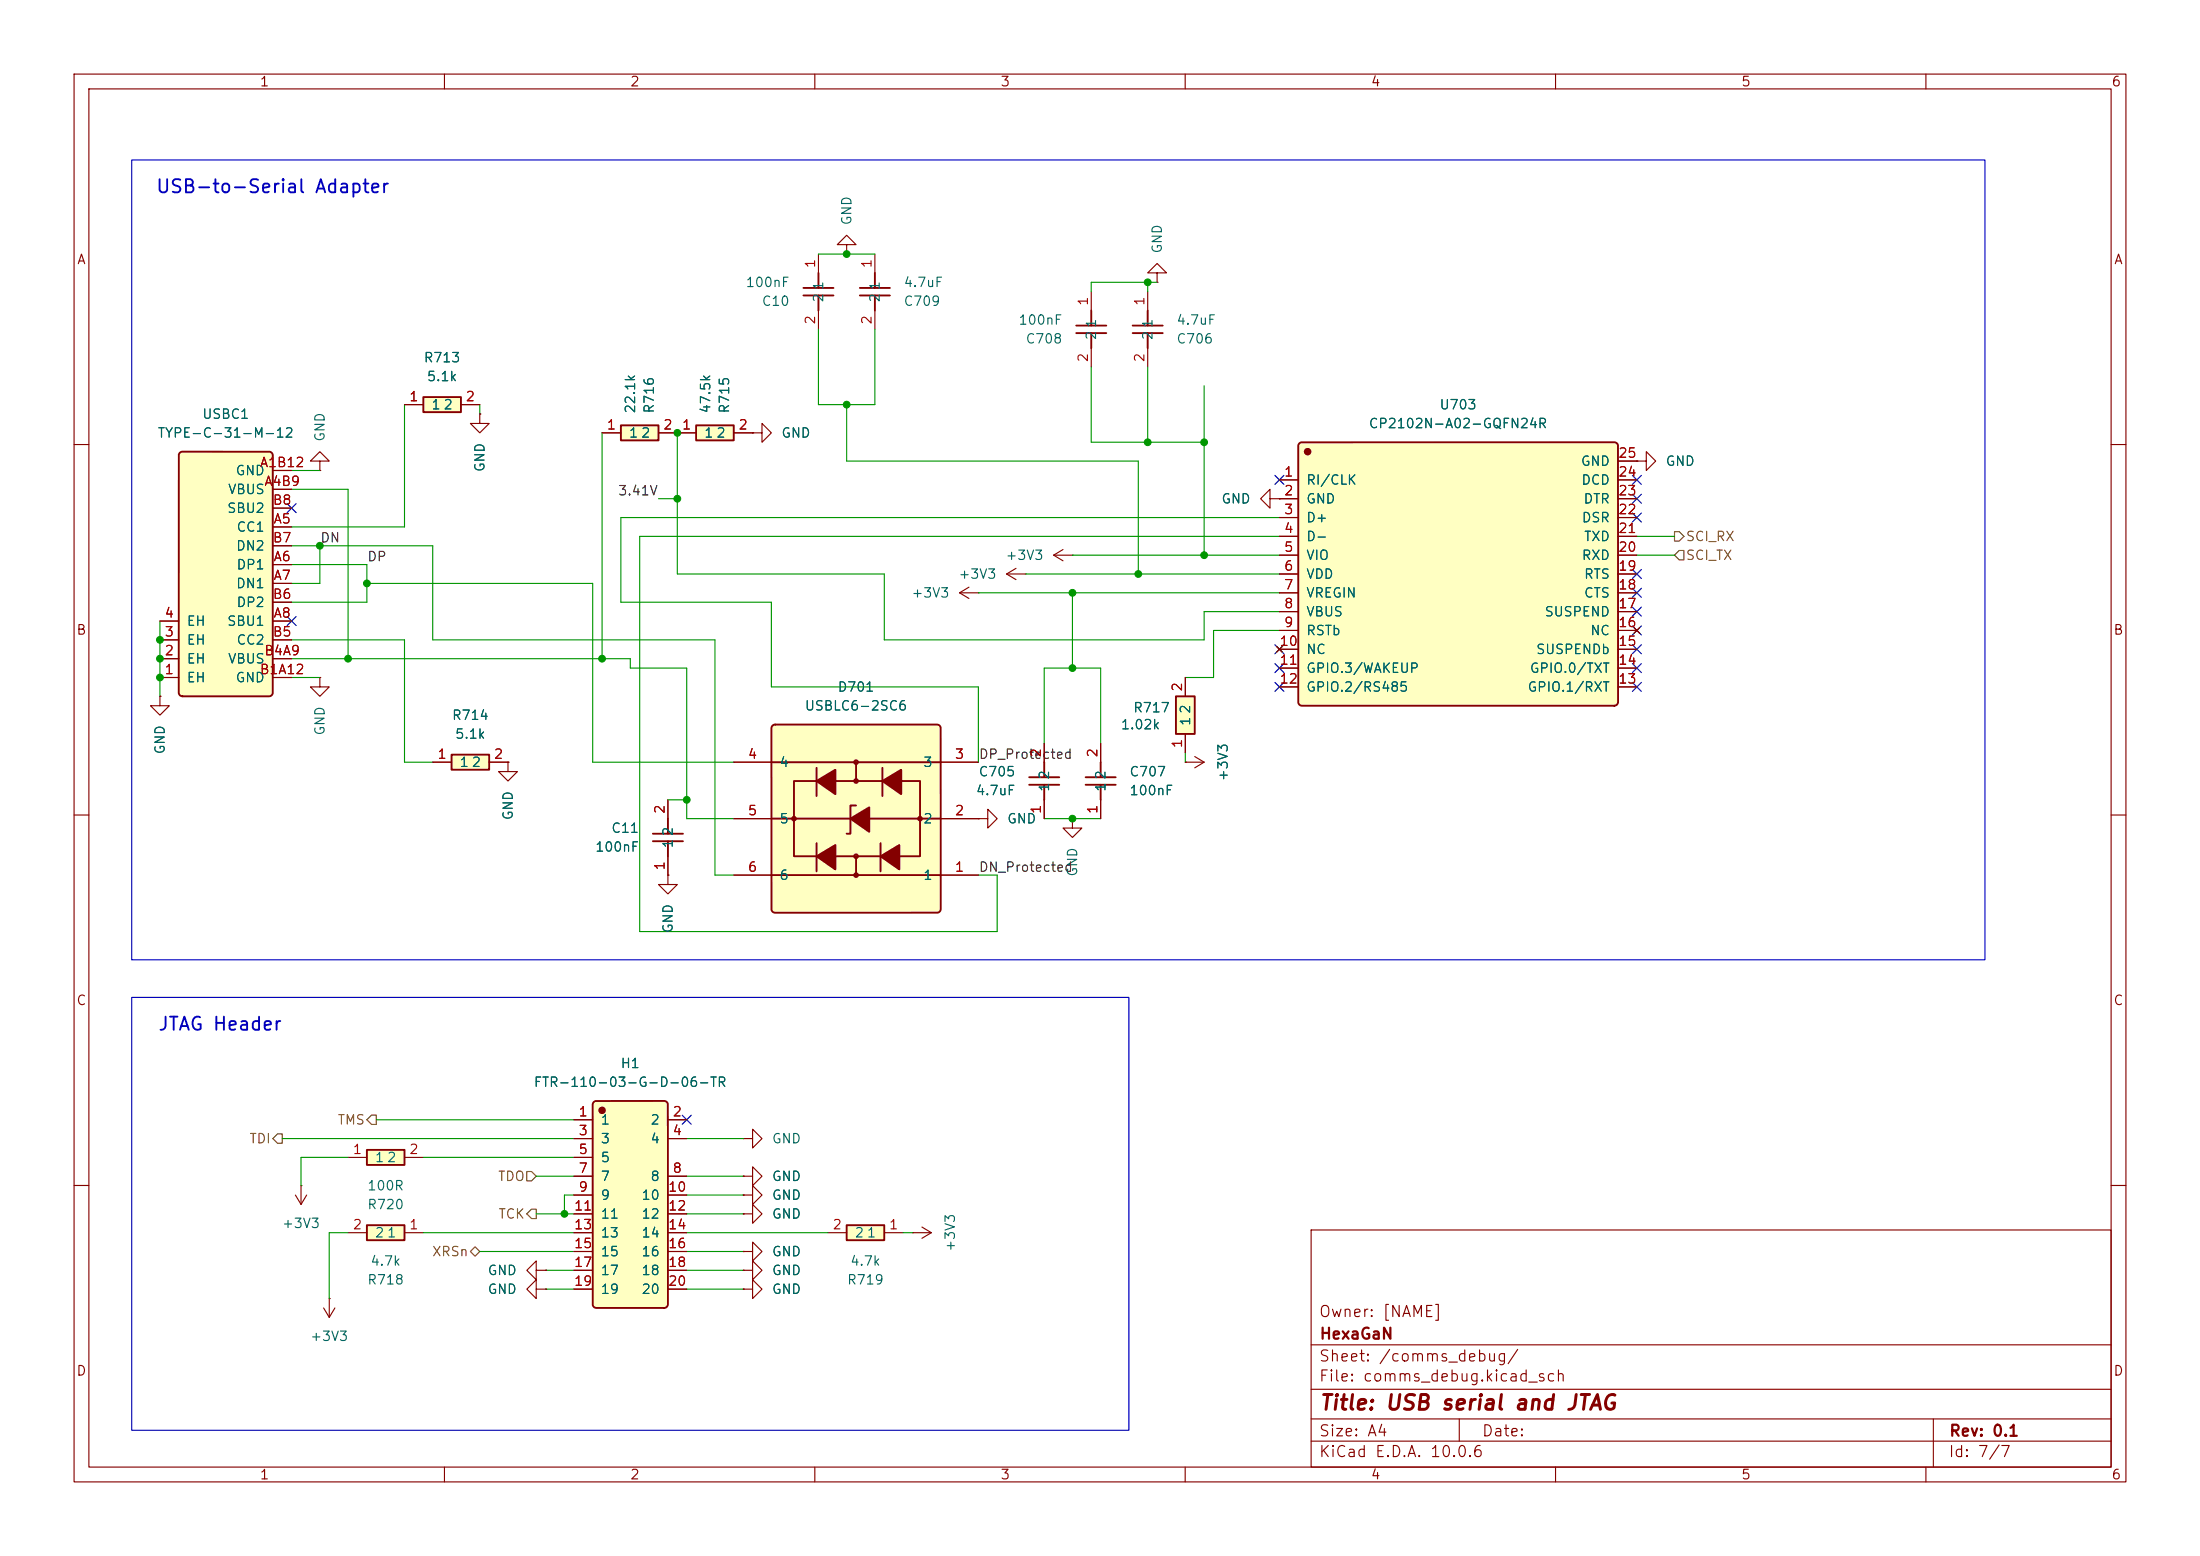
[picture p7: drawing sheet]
<svg xmlns="http://www.w3.org/2000/svg" width="297mm" height="210mm" viewBox="0 0 297 210" stroke-linecap="round" stroke-linejoin="round" font-family="sans-serif">
<g fill="none" stroke="#840000" stroke-width=".15">
<path d="M10 10h277v190h-277zM12 12h273v186h-273zM60 10v2M110 10v2M160 10v2M210 10v2M260 10v2M118.1 34.3v2.5M118.1 41.9v2.6M10 60h2M285 60h2M10 110h2"/>
<path d="M285 110h2M10 160h2M177 166h108v32h-108zM285 160h2M60 198v2M110 198v2M160 198v2M177 194.5h108M177 191.5h108M177 187.5h108M177 181.5h108M197 191.5v3"/>
<path d="M210 198v2M260 198v2M261 191.5v6.5"/>
</g>
<path d="M116.1 38.9h4M116.1 39.9h4M118.1 36.8v2.1M118.1 39.9v2" fill="none" stroke="#840000" stroke-width=".25"/>
<path d="M83.8 57.4h5.1v2h-5.1z" fill="#ffffc2"/>
<path d="M108.5 38.9h4M108.5 39.9h4M110.5 36.8v2.1M110.5 39.9v2M83.8 57.4h5.1v2h-5.1z" fill="none" stroke="#840000" stroke-width=".25"/>
<path d="M110.5 34.3v2.5M114.3 33h1.3l-1.3-1.2-1.3 1.2h1.3v1.3M114.3 34.3h.1M81.3 58.4h2.5M88.9 58.4h2.5M110.5 41.9v2.6M100.3 161.3h1.3v1.3l1.3-1.3-1.3-1.3v1.3M100.3 161.3h.1" fill="none" stroke="#840000" stroke-width=".15"/>
<path d="M158.7 94h2.6v5.1h-2.6z" fill="#ffffc2"/>
<path d="M158.7 94h2.6v5.1h-2.6z" fill="none" stroke="#840000" stroke-width=".25"/>
<path d="M160 91.4v2.6M160 99.1v2.5" fill="none" stroke="#840000" stroke-width=".15"/>
<path d="M175.4 59.8l.3-.1h42.2l.3 .1 .2 .3v34.6a.51 .51 0 0 1-.5 .6h-42.1l-.4-.2-.1-.3v-34.6z" fill="#ffffc2"/>
<circle cx="176.5" cy="61" r=".38" fill="#840000" stroke="#840000" stroke-width=".25"/>
<path d="M175.4 59.8l.3-.1h42.2l.3 .1 .2 .3v34.6a.51 .51 0 0 1-.5 .6h-42.1l-.4-.2-.1-.3v-34.6zM88.1 113.5h4.1M88.1 112.5h4.1M90.2 110.5v2M90.2 113.5v2.1" fill="none" stroke="#840000" stroke-width=".25"/>
<g fill="none" stroke="#840000" stroke-width=".15">
<path d="M156.2 36.8h1.3l-1.3-1.2-1.3 1.2h1.3v1.3M156.2 38.1h.1M172.7 64.8h2.6M172.7 67.3h2.6M172.7 69.9h2.6M172.7 72.4h2.6M172.7 74.9h2.6M172.7 77.5h2.6M218.4 64.8h2.6M218.4 67.3h2.6M218.4 69.9h2.6M218.4 72.4h2.6"/>
<path d="M218.4 74.9h2.6M218.4 77.5h2.6M218.4 62.2h2.6M172.3 87.2l.8 .8M172.7 80h2.6M172.7 82.6h2.6M172.7 85.1h2.6M172.7 87.6h2.6M172.7 90.2h2.6M172.7 92.7h2.6M173.1 87.2l-.8 .8M218.4 80h2.6"/>
<path d="M218.4 82.6h2.6M218.4 85.1h2.6M218.4 87.6h2.6M218.4 90.2h2.6M218.4 92.7h2.6M220.6 84.7l.8 .8M221.4 84.7l-.8 .8M90.2 118.1v1.3h1.2l-1.2 1.3-1.3-1.3h1.3M90.2 118.1h.1M90.2 108v2.5M90.2 115.6v2.5M132.1 110.5h1.2v-1.3l1.3 1.3-1.3 1.3v-1.3"/>
<path d="M132.1 110.5h.1M144.8 110.5v1.3h1.2l-1.2 1.2-1.3-1.2h1.3M144.8 110.5h.1M160 102.9h.1M160 102.9h2.6M161.3 102.1l1.3 .8M162.6 102.9l-1.3 .7M100.3 153.7h1.3v1.2l1.3-1.2-1.3-1.3v1.3M100.3 153.7h.1M43.7 176.5l.7 1.3M44.4 175.3h.1M44.4 175.3v2.5"/>
<path d="M45.2 176.5l-.8 1.3M72.4 174v-1.3l-1.3 1.3 1.3 1.3v-1.3h1.3M72.4 171.5v-1.3l-1.3 1.3 1.3 1.2v-1.2h1.3M73.7 174h.1M73.7 171.5h.1M100.3 163.8h1.3v1.3l1.3-1.3-1.3-1.2v1.2M100.3 163.8h.1M100.3 174h1.3v1.3l1.3-1.3-1.3-1.3v1.3M100.3 174h.1M123.2 166.4h.1M123.2 166.4h2.5M124.5 165.6l1.2 .8"/>
<path d="M125.7 166.4l-1.2 .7"/>
</g>
<path d="M114.3 165.4h5.1v2h-5.1z" fill="#ffffc2"/>
<path d="M114.3 165.4h5.1v2h-5.1z" fill="none" stroke="#840000" stroke-width=".25"/>
<path d="M100.3 168.9h1.3v1.3l1.3-1.3-1.3-1.3v1.3M100.3 168.9h.1M111.8 166.4h2.5M119.4 166.4h2.5" fill="none" stroke="#840000" stroke-width=".15"/>
<path d="M49.5 165.4h5.1v2h-5.1z" fill="#ffffc2"/>
<path d="M49.5 165.4h5.1v2h-5.1z" fill="none" stroke="#840000" stroke-width=".25"/>
<path d="M100.3 158.8h1.3v1.2l1.3-1.2-1.3-1.3v1.3M100.3 158.8h.1M39.9 161.3l.7 1.3M40.6 160h.1M40.6 160v2.6M41.4 161.3l-.8 1.3M47 166.4h2.5M54.6 166.4h2.5M100.3 171.5h1.3v1.2l1.3-1.2-1.3-1.3v1.3M100.3 171.5h.1" fill="none" stroke="#840000" stroke-width=".15"/>
<path d="M80.2 148.7l.2-.1h9.3l.2 .1 .2 .2 .1 27.1a.51 .51 0 0 1-.5 .5h-9.2l-.3-.1-.2-.2v-27.1z" fill="#ffffc2"/>
<circle cx="81.3" cy="149.9" r=".38" fill="#840000" stroke="#840000" stroke-width=".25"/>
<path d="M80.2 148.7l.2-.1h9.3l.2 .1 .2 .2 .1 27.1a.51 .51 0 0 1-.5 .5h-9.2l-.3-.1-.2-.2v-27.1z" fill="none" stroke="#840000" stroke-width=".25"/>
<g fill="none" stroke="#840000" stroke-width=".15">
<path d="M64.8 55.9v1.3h-1.3l1.3 1.2 1.2-1.2h-1.2M64.8 55.9h.1M21.6 94v1.3h-1.3l1.3 1.2 1.3-1.2h-1.3M21.6 94h.1M77.5 151.1h2.5M77.5 153.7h2.5M77.5 156.2h2.5M77.5 158.8h2.5M90.2 151.1h2.5M90.2 153.7h2.5M90.2 158.8h2.5M77.5 161.3h2.5"/>
<path d="M77.5 163.8h2.5M77.5 166.4h2.5M77.5 168.9h2.5M77.5 171.5h2.5M77.5 174h2.5M90.2 161.3h2.5M90.2 163.8h2.5M90.2 166.4h2.5M90.2 168.9h2.5M90.2 171.5h2.5M90.2 174h2.5"/>
</g>
<path d="M57.1 53.6h5.1v2h-5.1z" fill="#ffffc2"/>
<path d="M57.1 53.6h5.1v2h-5.1z" fill="none" stroke="#840000" stroke-width=".25"/>
<path d="M54.6 54.6h2.5M62.2 54.6h2.6M43.2 62.2h1.2l-1.2-1.2-1.3 1.2h1.3v1.3M43.2 63.5h.1" fill="none" stroke="#840000" stroke-width=".15"/>
<path d="M24.3 61.1l.3-.1h11.8l.3 .1 .1 .4v32.2l-.2 .2-.3 .1h-11.7a.51 .51 0 0 1-.5-.5v-32.1z" fill="#ffffc2"/>
<path d="M24.3 61.1l.3-.1h11.8l.3 .1 .1 .4v32.2l-.2 .2-.3 .1h-11.7a.51 .51 0 0 1-.5-.5v-32.1z" fill="none" stroke="#840000" stroke-width=".25"/>
<g fill="none" stroke="#840000" stroke-width=".15">
<path d="M36.8 63.5h2.6M36.8 66h2.6M36.8 71.1h2.6M36.8 76.2h2.6M36.8 78.7h2.6M36.8 73.7h2.6M36.8 68.6h2.6M21.6 91.4h2.5M21.6 88.9h2.5M21.6 86.4h2.5M21.6 83.8h2.5M36.8 91.4h2.6"/>
<path d="M36.8 88.9h2.6M36.8 86.4h2.6M36.8 83.8h2.6M36.8 81.3h2.6"/>
</g>
<path d="M104.3 97.9l.3-.1h21.9l.4 .1 .1 .3v24.5l-.1 .3-.3 .2h-22l-.3-.2-.2-.2v-24.5z" fill="#ffffc2"/>
<g fill="none" stroke="#840000" stroke-width=".25">
<path d="M104.3 97.9l.3-.1h21.9l.4 .1 .1 .3v24.5l-.1 .3-.3 .2h-22l-.3-.2-.2-.2v-24.5zM104.1 118.1h22.9M104.1 110.5h22.9M104.1 102.9h22.9M107.2 105.4h17v10.2h-17zM110.2 113.8v3.8M110.2 103.6v3.8M115.6 108.7h-.8v3.8h-.5M115.6 102.9v2.5M115.6 115.6v2.5M118.9 113.8v3.8M119.1 103.6v3.8"/>
<path d="M138.9 105.9h4.1M138.9 104.9h4.1M141 102.9v2M141 105.9v2.1M146.6 105.9h4M146.6 104.9h4M148.6 102.9v2M148.6 105.9v2.1"/>
<circle cx="107.2" cy="110.5" r=".25"/>
<circle cx="115.6" cy="115.6" r=".25"/>
<circle cx="115.6" cy="105.4" r=".25"/>
<circle cx="115.6" cy="102.9" r=".25"/>
<circle cx="115.6" cy="118.1" r=".25"/>
<circle cx="124.2" cy="110.5" r=".25"/>
</g>
<g fill="#840000" stroke="#840000" stroke-width=".25">
<path d="M119.1 105.4l2.6-1.5v3.3z"/>
<path d="M118.9 115.6l2.5-1.6v3.3z"/>
<path d="M114.8 110.5l2.5-1.5v3.3z"/>
<path d="M110.2 115.6l2.6-1.6v3.3z"/>
<path d="M110.2 105.4l2.6-1.5v3.3z"/>
</g>
<path d="M99.1 118.1h5M99.1 110.5h5M99.1 102.9h5M127 118.1h5.1M127 110.5h5.1M127 102.9h5.1M141 100.3v2.6M141 108v2.5M148.6 100.3v2.6M148.6 108v2.5" fill="none" stroke="#840000" stroke-width=".15"/>
<path d="M49.5 155.2h5.1v2h-5.1z" fill="#ffffc2"/>
<path d="M49.5 155.2h5.1v2h-5.1z" fill="none" stroke="#840000" stroke-width=".25"/>
<path d="M47 156.2h2.5M54.6 156.2h2.5" fill="none" stroke="#840000" stroke-width=".15"/>
<path d="M61 101.9h5v2h-5z" fill="#ffffc2"/>
<path d="M61 101.9h5v2h-5z" fill="none" stroke="#840000" stroke-width=".25"/>
<g fill="none" stroke="#840000" stroke-width=".15">
<path d="M101.6 58.4h1.3v-1.2l1.2 1.2-1.2 1.3v-1.3M101.6 58.4h.1M135.9 77.5l1.3 .7M135.9 77.5h2.5M137.2 76.7l-1.3 .8M138.4 77.5h.1M142.2 74.9l1.3 .8M142.2 74.9h2.6M143.5 74.2l-1.3 .7M144.8 74.9h.1M171.4 67.3v-1.3l-1.2 1.3 1.2 1.3v-1.3h1.3M172.7 67.3h.1"/>
<path d="M221 62.2h1.2v-1.2l1.3 1.2-1.3 1.3v-1.3M221 62.2h.1M43.2 91.4v1.3h-1.3l1.3 1.3 1.2-1.3h-1.2M43.2 91.4h.1M58.4 102.9h2.6M66 102.9h2.6M68.6 102.9v1.2h-1.3l1.3 1.3 1.2-1.3h-1.2M68.6 102.9h.1"/>
</g>
<path d="M94 57.4h5.1v2h-5.1z" fill="#ffffc2"/>
<path d="M94 57.4h5.1v2h-5.1zM145.3 43.9h4.1M145.3 45h4.1M147.3 41.9v2M147.3 45v2M152.9 43.9h4.1M152.9 45h4.1M154.9 41.9v2M154.9 45v2" fill="none" stroke="#840000" stroke-width=".25"/>
<g fill="none" stroke="#840000" stroke-width=".15">
<path d="M147.3 39.4v2.5M154.9 39.4v2.5M54.6 54.6h2.5M62.2 54.6h2.6M64.8 55.9h.1M81.3 58.4h2.5M88.9 58.4h5.1M99.1 58.4h2.5M101.6 58.4h.1M147.3 47v2.5M154.9 47v2.5M36.8 63.5h2.6"/>
<path d="M36.8 66h2.6M36.8 71.1h2.6M36.8 76.2h2.6M36.8 78.7h2.6M36.8 73.7h2.6M36.8 68.6h2.6M130.8 79.2l-1.3 .8M172.7 67.3h.1M172.7 64.8h2.6M172.7 67.3h2.6M172.7 69.9h2.6M172.7 72.4h2.6"/>
<path d="M172.7 74.9h2.6M172.7 77.5h2.6M218.4 64.8h2.6M218.4 67.3h2.6M218.4 69.9h2.6M218.4 72.4h2.6M218.4 74.9h2.6M218.4 77.5h2.6M218.4 62.2h2.6M221 62.2h.1M21.6 94h.1M21.6 91.4h2.5"/>
<path d="M21.6 88.9h2.5M21.6 86.4h2.5M21.6 83.8h2.5M36.8 91.4h2.6M36.8 88.9h2.6M36.8 86.4h2.6M36.8 83.8h2.6M36.8 81.3h2.6M129.5 80l1.3 .8M129.5 80h2.6M132.1 80h.1M160 91.4v2.6"/>
<path d="M160 99.1v2.5M172.3 87.2l.8 .8M172.7 80h2.6M172.7 82.6h2.6M172.7 85.1h2.6M172.7 87.6h2.6M172.7 90.2h2.6M172.7 92.7h2.6M173.1 87.2l-.8 .8M218.4 80h2.6M218.4 82.6h2.6M218.4 85.1h2.6"/>
<path d="M218.4 87.6h2.6M218.4 90.2h2.6M218.4 92.7h2.6M220.6 84.7l.8 .8M221.4 84.7l-.8 .8M58.4 102.9h2.6M66 102.9h2.6M68.6 102.9h.1M90.2 118.1h.1M90.2 108v2.5M90.2 115.6v2.5M99.1 118.1h5"/>
<path d="M99.1 110.5h5M99.1 102.9h5M127 118.1h5.1M127 110.5h5.1M127 102.9h5.1M132.1 110.5h.1M141 100.3v2.6M141 108v2.5M148.6 100.3v2.6M148.6 108v2.5M160 102.9h.1M77.5 151.1h2.5"/>
<path d="M77.5 153.7h2.5M77.5 156.2h2.5M77.5 158.8h2.5M90.2 151.1h2.5M90.2 153.7h2.5M90.2 158.8h2.5M100.3 158.8h.1M73.7 174h.1M73.7 171.5h.1M77.5 161.3h2.5M77.5 163.8h2.5M77.5 166.4h2.5"/>
<path d="M77.5 168.9h2.5M77.5 171.5h2.5M77.5 174h2.5M90.2 161.3h2.5M90.2 163.8h2.5M90.2 166.4h2.5M90.2 168.9h2.5M90.2 171.5h2.5M90.2 174h2.5M100.3 163.8h.1M100.3 174h.1M100.3 168.9h.1"/>
<path d="M100.3 171.5h.1M100.3 161.3h.1"/>
</g>
<path d="M226.1 71.8h.6l.6 .6-.6 .6h-.6zM226.7 74.3h.6v1.3h-.6l-.6-.7zM37.5 153h.6v1.3h-.6l-.7-.6zM50.2 150.5h.6v1.3h-.6l-.7-.7zM71.1 158.1h.7l.6 .7-.6 .6h-.7zM63.5 168.9l.6-.6 .7 .6-.7 .6zM71.1 163.8l.7-.6h.6v1.3h-.6z" fill="none" stroke="#725600" stroke-width=".15"/>
<g fill="none" stroke="#009600" stroke-width=".15">
<path d="M110.5 34.3h7.6M154.9 38.1v1.3M156.2 38.1h-8.9v1.3M54.6 54.6v16.5h-15.2M64.8 54.6v1.3M81.3 58.4v30.5M91.4 58.4v19.1h28v8.9h43.2v-3.8h10.1M110.5 44.5v10.1h7.6v-10.1M114.3 54.6v7.6h39.4v15.3M147.3 49.5v10.2h15.3M154.9 49.5v10.2M162.6 52.1v22.8"/>
<path d="M39.4 73.7h19v12.7h38.1v31.7h2.6M39.4 76.2h10.1v5.1h-10.1M39.4 66h7.6v22.9M39.4 63.5h3.8M43.2 73.7v5h-3.8M49.5 78.7h30.5v24.2h19.1M88.9 67.3h2.5M138.4 77.5h34.3M144.8 74.9h27.9M172.7 69.9h-88.9v11.4h20.3v11.4h28v10.2M172.7 72.4h-86.3v53.3h48.2v-7.6h-2.5M221 72.4h5.1"/>
<path d="M221 74.9h5.1M21.6 83.8v10.2M39.4 88.9h45.7v1.3h7.6v20.3h6.4M39.4 86.4h15.2v16.5h3.8M39.4 91.4h3.8M132.1 80h40.6M144.8 80v10.2M172.7 85.1h-8.9v6.3h-3.8M90.2 108h2.5M141 110.5h7.6M141 100.3v-10.1h7.6v10.1M160 101.6v1.3"/>
<path d="M38.1 153.7h39.4M47 156.2h-6.4v3.8M50.8 151.1h26.7M57.1 156.2h20.4M72.4 158.8h5.1M92.7 158.8h7.6M92.7 153.7h7.6M47 166.4h-2.6v8.9M57.1 166.4h20.4M64.8 168.9h12.7M72.4 163.8h5.1M73.7 171.5h3.8"/>
<path d="M73.7 174h3.8M77.5 161.3h-1.3v2.5M92.7 166.4h19.1M92.7 168.9h7.6M92.7 171.5h7.6M92.7 163.8h7.6M92.7 161.3h7.6M92.7 174h7.6M121.9 166.4h1.3"/>
</g>
<g fill="none" stroke="#000084" stroke-width=".15">
<path d="M38.8 68l1.2 1.2M40 68l-1.2 1.2M172.1 64.2l1.2 1.2M173.3 64.2l-1.2 1.2M220.4 64.2l1.2 1.2M220.4 79.4l1.2 1.2M220.4 76.9l1.2 1.2M220.4 66.7l1.2 1.2M220.4 69.2l1.2 1.3M221.6 64.2l-1.2 1.2M221.6 79.4l-1.2 1.2M221.6 76.9l-1.2 1.2"/>
<path d="M221.6 66.7l-1.2 1.2M221.6 69.2l-1.2 1.3M38.8 83.2l1.2 1.2M40 83.2l-1.2 1.2M172.1 92.1l1.2 1.2M172.1 89.6l1.2 1.2M172.1 87l1.2 1.2M173.3 92.1l-1.2 1.2M173.3 89.6l-1.2 1.2M173.3 87l-1.2 1.2M220.4 92.1l1.2 1.2M220.4 89.6l1.2 1.2"/>
<path d="M220.4 87l1.2 1.2M220.4 81.9l1.2 1.3M220.4 84.5l1.2 1.2M221.6 92.1l-1.2 1.2M221.6 89.6l-1.2 1.2M221.6 87l-1.2 1.2M221.6 81.9l-1.2 1.3M221.6 84.5l-1.2 1.2M92.1 150.5l1.2 1.2M93.3 150.5l-1.2 1.2"/>
</g>
<path d="M17.8 21.6h250.2v107.9h-250.2zM17.8 134.6h134.6v58.4h-134.6z" fill="none" stroke="#0000c2" stroke-width=".15"/>
<g fill="#009600" stroke="#009600" stroke-width=".14">
<circle cx="144.8" cy="110.5" r=".46"/>
<circle cx="21.6" cy="88.9" r=".46"/>
<circle cx="21.6" cy="91.4" r=".46"/>
<circle cx="43.2" cy="73.7" r=".46"/>
<circle cx="47" cy="88.9" r=".46"/>
<circle cx="21.6" cy="86.4" r=".46"/>
<circle cx="49.5" cy="78.7" r=".46"/>
<circle cx="154.9" cy="38.1" r=".46"/>
<circle cx="144.8" cy="90.2" r=".46"/>
<circle cx="144.8" cy="80" r=".46"/>
<circle cx="162.6" cy="74.9" r=".46"/>
<circle cx="153.7" cy="77.5" r=".46"/>
<circle cx="114.3" cy="34.3" r=".46"/>
<circle cx="91.4" cy="67.3" r=".46"/>
<circle cx="162.6" cy="59.7" r=".46"/>
<circle cx="154.9" cy="59.7" r=".46"/>
<circle cx="92.7" cy="108" r=".46"/>
<circle cx="114.3" cy="54.6" r=".46"/>
<circle cx="91.4" cy="58.4" r=".46"/>
<circle cx="81.3" cy="88.9" r=".46"/>
<circle cx="76.2" cy="163.8" r=".46"/>
</g>
<text font-size="2" fill="#840000" x="178" y="190.8">Title: USB serial and JTAG</text>
<g font-size="1.8" fill="#0000c2">
<text x="20.9" y="26.5">USB-to-Serial Adapter</text>
<text x="21.2" y="139.5">JTAG Header</text>
</g>
<g font-size="1.5" fill="#840000">
<text x="178" y="178.1">Owner: [NAME]</text>
<text x="178" y="184.1">Sheet: /comms_debug/</text>
<text x="178" y="181.1">HexaGaN</text>
<text x="178" y="186.8">File: comms_debug.kicad_sch</text>
<text x="178" y="197">KiCad E.D.A. 10.0.6</text>
<text x="178" y="194.2">Size: A4</text>
<text x="200" y="194.2">Date:</text>
<text x="263" y="197">Id: 7/7</text>
<text x="263" y="194.2">Rev: 0.1</text>
</g>
<g font-size="1.3" fill="#840000">
<text x="35" y="12">1</text>
<text x="85" y="12">2</text>
<text x="135" y="12">3</text>
<text x="185" y="12">4</text>
<text x="235" y="12">5</text>
<text x="285" y="12">6</text>
<text x="10.3" y="36">A</text>
<text x="285.3" y="36">A</text>
<text x="10.2" y="86">B</text>
<text x="285.2" y="86">B</text>
<text x="10.2" y="136">C</text>
<text x="285.2" y="136">C</text>
<text x="10.2" y="186">D</text>
<text x="285.2" y="186">D</text>
<text x="35" y="200">1</text>
<text x="85" y="200">2</text>
<text x="135" y="200">3</text>
<text x="185" y="200">4</text>
<text x="235" y="200">5</text>
<text x="285" y="200">6</text>
</g>
<g font-size="1.3" fill="#006464">
<text x="115.3" y="30.5" transform="rotate(-90 115.3 30.5)">GND</text>
<text x="157.2" y="34.3" transform="rotate(-90 157.2 34.3)">GND</text>
<text x="100.6" y="39.1">100nF</text>
<text x="102.8" y="41.6">C10</text>
<text x="111.5" y="40.9" transform="rotate(-90 111.5 40.9)">2</text>
<text x="111.5" y="39.3" transform="rotate(-90 111.5 39.3)">1</text>
<text x="119.1" y="40.9" transform="rotate(-90 119.1 40.9)">2</text>
<text x="119.1" y="39.3" transform="rotate(-90 119.1 39.3)">1</text>
<text x="121.9" y="41.6">C709</text>
<text x="121.9" y="39.1">4.7uF</text>
<text x="137.4" y="44.1">100nF</text>
<text x="138.4" y="46.7">C708</text>
<text x="148.3" y="46" transform="rotate(-90 148.3 46)">2</text>
<text x="148.3" y="44.4" transform="rotate(-90 148.3 44.4)">1</text>
<text x="155.9" y="46" transform="rotate(-90 155.9 46)">2</text>
<text x="155.9" y="44.4" transform="rotate(-90 155.9 44.4)">1</text>
<text x="158.7" y="46.7">C706</text>
<text x="158.7" y="44.1">4.7uF</text>
<text x="57.1" y="49.2">R713</text>
<text x="57.5" y="51.8">5.1k</text>
<text x="21.2" y="59.4">TYPE-C-31-M-12</text>
<text x="27.2" y="56.8">USBC1</text>
<text x="44.1" y="59.7" transform="rotate(-90 44.1 59.7)">GND</text>
<text x="58.1" y="55.6">1</text>
<text x="59.8" y="55.6">2</text>
<text x="84.8" y="59.4">1</text>
<text x="86.1" y="55.9" transform="rotate(-90 86.1 55.9)">22.1k</text>
<text x="86.4" y="59.4">2</text>
<text x="88.6" y="55.9" transform="rotate(-90 88.6 55.9)">R716</text>
<text x="95" y="59.4">1</text>
<text x="96.2" y="55.9" transform="rotate(-90 96.2 55.9)">47.5k</text>
<text x="96.6" y="59.4">2</text>
<text x="98.8" y="55.9" transform="rotate(-90 98.8 55.9)">R715</text>
<text x="105.4" y="59.4">GND</text>
<text x="184.7" y="58.1">CP2102N-A02-GQFN24R</text>
<text x="194.2" y="55.6">U703</text>
<text x="31.7" y="64.5">GND</text>
<text x="65.7" y="63.8" transform="rotate(-90 65.7 63.8)">GND</text>
<text x="176.2" y="65.7">RI/CLK</text>
<text x="213.3" y="63.2">GND</text>
<text x="213.4" y="65.7">DCD</text>
<text x="224.8" y="63.2">GND</text>
<text x="30.6" y="69.5">SBU2</text>
<text x="30.7" y="67">VBUS</text>
<text x="164.8" y="68.3">GND</text>
<text x="176.2" y="68.3">GND</text>
<text x="176.2" y="70.8">D+</text>
<text x="213.4" y="70.8">DSR</text>
<text x="213.7" y="68.3">DTR</text>
<text x="31.8" y="74.6">DN2</text>
<text x="31.8" y="72.1">CC1</text>
<text x="31.8" y="77.2">DP1</text>
<text x="135.7" y="75.9">+3V3</text>
<text x="176.2" y="73.4">D-</text>
<text x="176.2" y="75.9">VIO</text>
<text x="213.4" y="75.9">RXD</text>
<text x="213.7" y="73.4">TXD</text>
<text x="31.8" y="79.7">DN1</text>
<text x="31.8" y="82.2">DP2</text>
<text x="123" y="81">+3V3</text>
<text x="129.3" y="78.4">+3V3</text>
<text x="176.2" y="78.4">VDD</text>
<text x="176.2" y="81">VREGIN</text>
<text x="176.2" y="83.5">VBUS</text>
<text x="208.4" y="83.5">SUSPEND</text>
<text x="213.7" y="81">CTS</text>
<text x="213.7" y="78.4">RTS</text>
<text x="25.1" y="89.9">EH</text>
<text x="25.1" y="87.3">EH</text>
<text x="25.1" y="84.8">EH</text>
<text x="30.6" y="84.8">SBU1</text>
<text x="30.7" y="89.9">VBUS</text>
<text x="31.8" y="87.3">CC2</text>
<text x="176.2" y="86.1">RSTb</text>
<text x="176.2" y="88.6">NC</text>
<text x="207.3" y="88.6">SUSPENDb</text>
<text x="214.6" y="86.1">NC</text>
<text x="25.1" y="92.4">EH</text>
<text x="31.7" y="92.4">GND</text>
<text x="113" y="93.7">D701</text>
<text x="176.2" y="91.1">GPIO.3/WAKEUP</text>
<text x="176.2" y="93.7">GPIO.2/RS485</text>
<text x="206.1" y="93.7">GPIO.1/RXT</text>
<text x="206.4" y="91.1">GPIO.0/TXT</text>
<text x="22.6" y="101.9" transform="rotate(-90 22.6 101.9)">GND</text>
<text x="44.1" y="99.4" transform="rotate(-90 44.1 99.4)">GND</text>
<text x="60.9" y="97.5">R714</text>
<text x="61.3" y="100">5.1k</text>
<text x="108.5" y="96.2">USBLC6-2SC6</text>
<text x="151.2" y="98.8">1.02k</text>
<text x="152.9" y="96.5">R717</text>
<text x="161" y="98.1" transform="rotate(-90 161 98.1)">1</text>
<text x="161" y="96.4" transform="rotate(-90 161 96.4)">2</text>
<text x="61.9" y="103.8">1</text>
<text x="63.6" y="103.8">2</text>
<text x="105.1" y="103.8">4</text>
<text x="124.5" y="103.8">3</text>
<text x="131.7" y="107.6">4.7uF</text>
<text x="132" y="105.1">C705</text>
<text x="141.9" y="107" transform="rotate(-90 141.9 107)">1</text>
<text x="141.9" y="105.3" transform="rotate(-90 141.9 105.3)">2</text>
<text x="149.6" y="107" transform="rotate(-90 149.6 107)">1</text>
<text x="149.6" y="105.3" transform="rotate(-90 149.6 105.3)">2</text>
<text x="152.4" y="105.1">C707</text>
<text x="152.4" y="107.6">100nF</text>
<text x="166.1" y="105.5" transform="rotate(-90 166.1 105.5)">+3V3</text>
<text x="69.5" y="110.8" transform="rotate(-90 69.5 110.8)">GND</text>
<text x="82.4" y="112.7">C11</text>
<text x="91.1" y="112.9" transform="rotate(-90 91.1 112.9)">2</text>
<text x="105.1" y="111.5">5</text>
<text x="124.5" y="111.5">2</text>
<text x="135.9" y="111.5">GND</text>
<text x="80.3" y="115.3">100nF</text>
<text x="91.1" y="114.6" transform="rotate(-90 91.1 114.6)">1</text>
<text x="105.1" y="119.1">6</text>
<text x="124.5" y="119.1">1</text>
<text x="145.7" y="118.4" transform="rotate(-90 145.7 118.4)">GND</text>
<text x="91.1" y="126" transform="rotate(-90 91.1 126)">GND</text>
<text x="72" y="147">FTR-110-03-G-D-06-TR</text>
<text x="83.7" y="144.5">H1</text>
<text x="81" y="152.1">1</text>
<text x="81" y="154.6">3</text>
<text x="87.7" y="152.1">2</text>
<text x="87.7" y="154.6">4</text>
<text x="104.1" y="154.6">GND</text>
<text x="49.5" y="161">100R</text>
<text x="50.5" y="157.2">1</text>
<text x="52.2" y="157.2">2</text>
<text x="81" y="157.2">5</text>
<text x="81" y="159.7">7</text>
<text x="87.7" y="159.7">8</text>
<text x="104.1" y="159.7">GND</text>
<text x="38" y="166.1">+3V3</text>
<text x="49.5" y="163.5">R720</text>
<text x="50.5" y="167.3">2</text>
<text x="52.2" y="167.3">1</text>
<text x="81" y="162.3">9</text>
<text x="81" y="164.8">11</text>
<text x="81" y="167.3">13</text>
<text x="86.5" y="162.3">10</text>
<text x="86.5" y="164.8">12</text>
<text x="86.5" y="167.3">14</text>
<text x="104.1" y="162.3">GND</text>
<text x="104.1" y="164.8">GND</text>
<text x="115.3" y="167.3">2</text>
<text x="116.9" y="167.3">1</text>
<text x="49.5" y="173.7">R718</text>
<text x="49.9" y="171.1">4.7k</text>
<text x="65.7" y="172.4">GND</text>
<text x="81" y="169.9">15</text>
<text x="81" y="172.4">17</text>
<text x="86.5" y="169.9">16</text>
<text x="86.5" y="172.4">18</text>
<text x="104.1" y="169.9">GND</text>
<text x="104.1" y="172.4">GND</text>
<text x="114.3" y="173.7">R719</text>
<text x="114.7" y="171.1">4.7k</text>
<text x="129.2" y="169" transform="rotate(-90 129.2 169)">+3V3</text>
<text x="65.7" y="175">GND</text>
<text x="81" y="175">19</text>
<text x="86.5" y="175">20</text>
<text x="104.1" y="175">GND</text>
<text x="41.8" y="181.3">+3V3</text>
</g>
<g font-size="1.3" fill="#a90000">
<text x="110.4" y="36.3" transform="rotate(-90 110.4 36.3)">1</text>
<text x="118" y="36.3" transform="rotate(-90 118 36.3)">1</text>
<text x="147.2" y="41.4" transform="rotate(-90 147.2 41.4)">1</text>
<text x="154.8" y="41.4" transform="rotate(-90 154.8 41.4)">1</text>
<text x="110.4" y="43.9" transform="rotate(-90 110.4 43.9)">2</text>
<text x="118" y="43.9" transform="rotate(-90 118 43.9)">2</text>
<text x="147.2" y="49" transform="rotate(-90 147.2 49)">2</text>
<text x="154.8" y="49" transform="rotate(-90 154.8 49)">2</text>
<text x="55.1" y="54.5">1</text>
<text x="62.8" y="54.5">2</text>
<text x="81.8" y="58.3">1</text>
<text x="89.4" y="58.3">2</text>
<text x="92" y="58.3">1</text>
<text x="99.6" y="58.3">2</text>
<text x="35" y="63.4">A1B12</text>
<text x="35.6" y="65.9">A4B9</text>
<text x="173.3" y="64.6">1</text>
<text x="218.4" y="64.6">24</text>
<text x="218.4" y="62.1">25</text>
<text x="36.7" y="68.4">B8</text>
<text x="36.8" y="71">A5</text>
<text x="173.3" y="67.2">2</text>
<text x="173.3" y="69.7">3</text>
<text x="218.4" y="69.7">22</text>
<text x="218.4" y="67.2">23</text>
<text x="36.7" y="73.5">B7</text>
<text x="36.8" y="76.1">A6</text>
<text x="173.3" y="72.3">4</text>
<text x="173.3" y="74.8">5</text>
<text x="173.3" y="77.3">6</text>
<text x="218.4" y="77.3">19</text>
<text x="218.4" y="74.8">20</text>
<text x="218.4" y="72.3">21</text>
<text x="22.1" y="83.7">4</text>
<text x="36.7" y="81.1">B6</text>
<text x="36.8" y="78.6">A7</text>
<text x="36.8" y="83.7">A8</text>
<text x="173.3" y="79.9">7</text>
<text x="173.3" y="82.4">8</text>
<text x="218.4" y="82.4">17</text>
<text x="218.4" y="79.9">18</text>
<text x="22.1" y="88.8">2</text>
<text x="22.1" y="86.2">3</text>
<text x="35.6" y="88.8">B4A9</text>
<text x="36.7" y="86.2">B5</text>
<text x="172.7" y="87.5">10</text>
<text x="173.3" y="85">9</text>
<text x="218.4" y="87.5">15</text>
<text x="218.4" y="85">16</text>
<text x="22.1" y="91.3">1</text>
<text x="35" y="91.3">B1A12</text>
<text x="159.9" y="93.4" transform="rotate(-90 159.9 93.4)">2</text>
<text x="172.7" y="90">11</text>
<text x="172.7" y="92.6">12</text>
<text x="218.4" y="92.6">13</text>
<text x="218.4" y="90">14</text>
<text x="159.9" y="101.1" transform="rotate(-90 159.9 101.1)">1</text>
<text x="59" y="102.7">1</text>
<text x="66.6" y="102.7">2</text>
<text x="100.9" y="102.7">4</text>
<text x="128.8" y="102.7">3</text>
<text x="140.8" y="102.3" transform="rotate(-90 140.8 102.3)">2</text>
<text x="148.5" y="102.3" transform="rotate(-90 148.5 102.3)">2</text>
<text x="90" y="110" transform="rotate(-90 90 110)">2</text>
<text x="100.9" y="110.4">5</text>
<text x="128.8" y="110.4">2</text>
<text x="140.8" y="110" transform="rotate(-90 140.8 110)">1</text>
<text x="148.5" y="110" transform="rotate(-90 148.5 110)">1</text>
<text x="90" y="117.6" transform="rotate(-90 90 117.6)">1</text>
<text x="100.9" y="118">6</text>
<text x="128.8" y="118">1</text>
<text x="78" y="151">1</text>
<text x="78" y="153.5">3</text>
<text x="90.7" y="151">2</text>
<text x="90.7" y="153.5">4</text>
<text x="47.5" y="156.1">1</text>
<text x="55.1" y="156.1">2</text>
<text x="78" y="156.1">5</text>
<text x="78" y="158.6">7</text>
<text x="78" y="161.2">9</text>
<text x="90.1" y="161.2">10</text>
<text x="90.7" y="158.6">8</text>
<text x="47.5" y="166.2">2</text>
<text x="55.1" y="166.2">1</text>
<text x="77.4" y="163.7">11</text>
<text x="77.4" y="166.2">13</text>
<text x="90.1" y="163.7">12</text>
<text x="90.1" y="166.2">14</text>
<text x="112.3" y="166.2">2</text>
<text x="119.9" y="166.2">1</text>
<text x="77.4" y="168.8">15</text>
<text x="77.4" y="171.3">17</text>
<text x="77.4" y="173.9">19</text>
<text x="90.1" y="168.8">16</text>
<text x="90.1" y="171.3">18</text>
<text x="90.1" y="173.9">20</text>
</g>
<g font-size="1.3" fill="#0f0f0f">
<text x="83.4" y="67.2">3.41V</text>
<text x="43.2" y="73.5">DN</text>
<text x="49.5" y="76.1">DP</text>
<text x="132.1" y="102.7">DP_Protected</text>
<text x="132.1" y="118">DN_Protected</text>
</g>
<g font-size="1.3" fill="#725600">
<text x="227.5" y="73.4">SCI_RX</text>
<text x="227.5" y="75.9">SCI_TX</text>
<text x="33.6" y="154.6">TDI</text>
<text x="45.5" y="152.1">TMS</text>
<text x="67.1" y="159.7">TDO</text>
<text x="67.2" y="164.8">TCK</text>
<text x="58.2" y="169.9">XRSn</text>
</g>
</svg>
